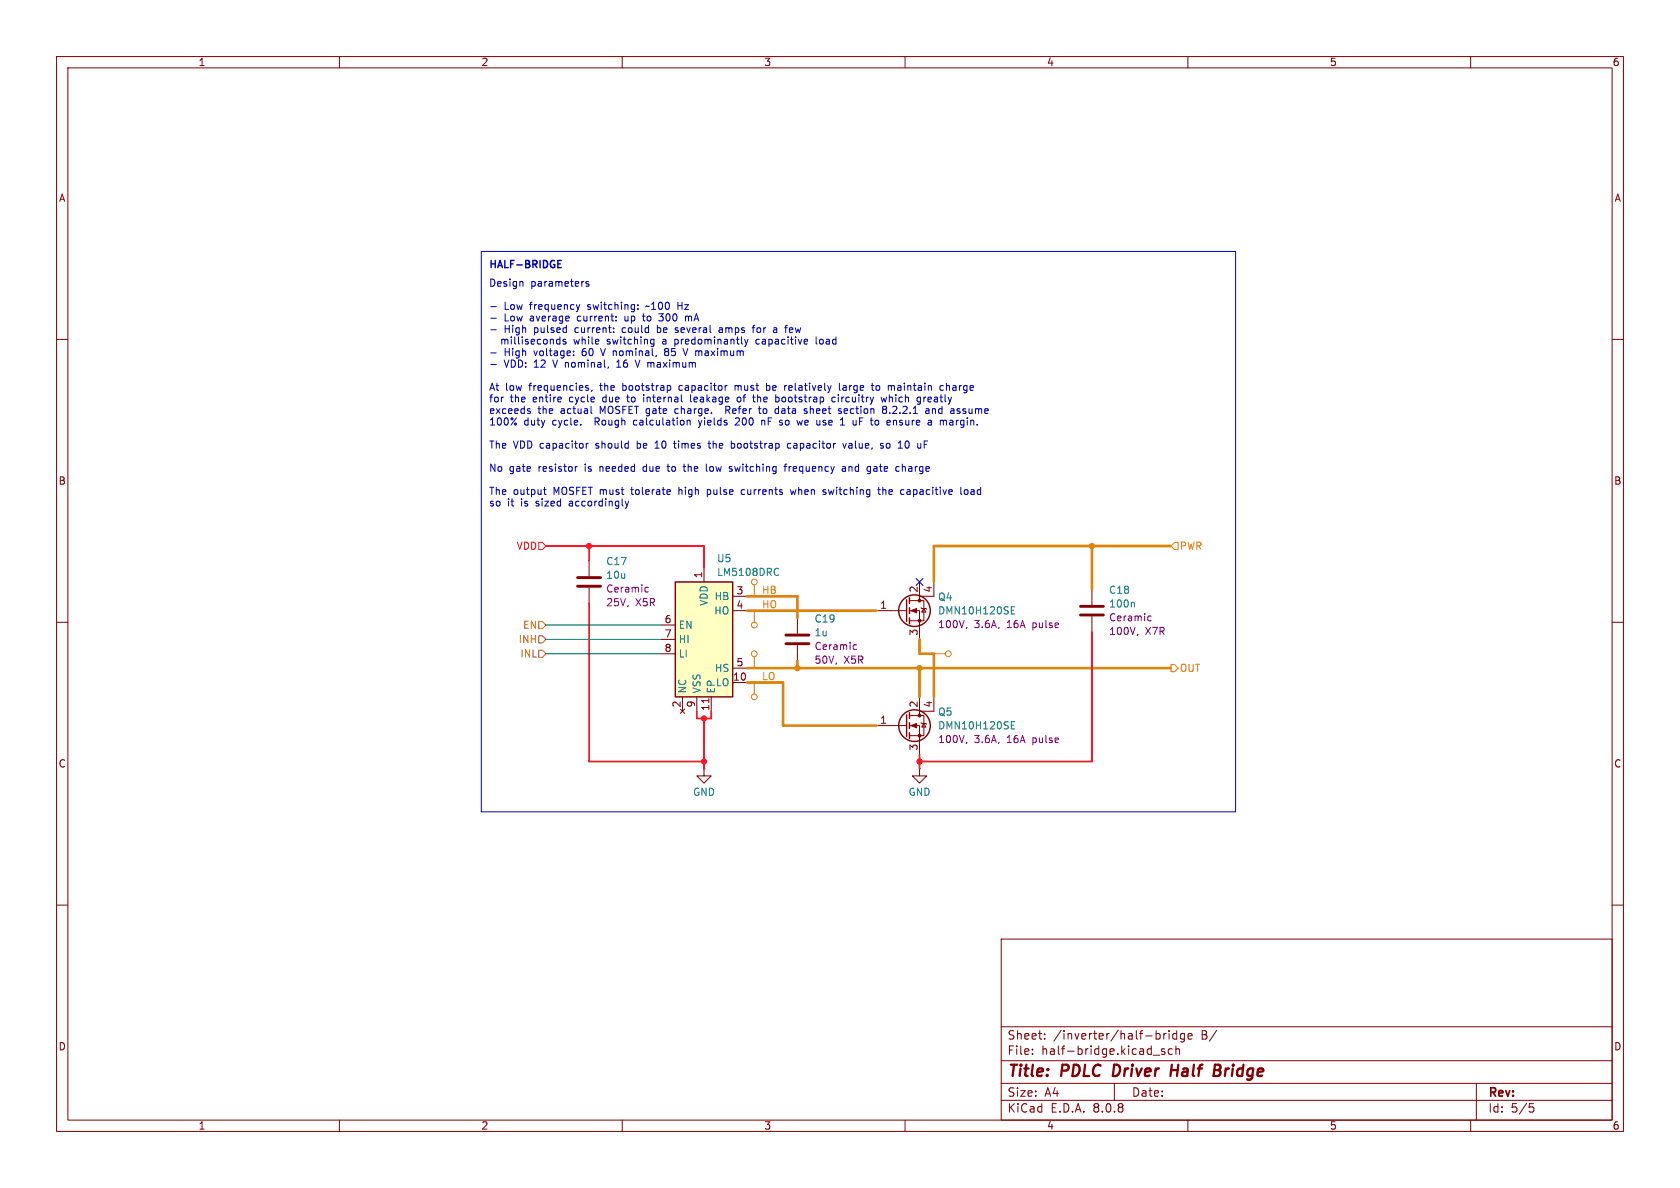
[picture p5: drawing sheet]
<svg xmlns="http://www.w3.org/2000/svg" width="297mm" height="210mm" viewBox="0 0 297 210" stroke-linecap="round" stroke-linejoin="round" font-family="sans-serif">
<g fill="none" stroke="#840000" stroke-width=".18">
<path d="M10 10h277v190h-277zM12 12h273v186h-273zM60 10v2M110 10v2M160 10v2M210 10v2M260 10v2M10 60h2M285 60h2M10 110h2M154.9 108h5.4M160.8 108h1.8v5"/>
<path d="M160.8 106.2h2.5v3.5h-2.5M162.6 102.9v2.5M162.8 107.4l.1 .2h.8l.1 .1M163.3 107.6l.4 .6h-.8zM165.1 102.9v2.5h-2.5v.8M285 110h2M10 160h2M177 166h108v32h-108zM285 160h2M60 198v2M110 198v2M160 198v2"/>
<path d="M177 194.5h108M177 191.5h108M177 187.5h108M177 181.5h108M182.5 186.3v.1M182.5 185.5v.1M184.7 183.6v.1M184.7 182.8v.1M197 191.5v3M203.9 186.5h1.1M204.8 182.7l.3 .3v.4l-.3 .3M205.7 182.7v1"/>
<path d="M205.9 185.5l-.4-.1-.2 .2 .1 .2 .5 .2v.3h-.6M206.2 182.7l-.3 .1-.2 .2M206.7 182.2v.1M206.7 182.7v1M207.2 185.5l-.4-.1-.3 .3v.4l.2 .2h.5M207.9 185.5l.2-.1 .4 .1v.9M207.9 184.9v1.5M208 182.8l-.4-.1-.3 .3v.4l.2 .2h.5M208 182.2v1.5M209.4 182.7v1.2l-.3 .3-.4-.1M209.4 182.8l-.4-.1-.3 .3v.4l.1 .2h.6M210 198v2"/>
<path d="M210 183.2l.7-.1v-.3l-.5-.1-.2 .2 .1 .7h.6M260 198v2M261 191.5v6.5M270.4 195.1h.7M270.5 195.7h.4l.3 .3-.2 .5-.5 .1"/>
</g>
<path d="M197 188.2l-.3 2h.5M207.1 189.2h1.1M207.2 188.2l-.3 2M214.7 189.2h.6M214.8 188.2h.7a.49 .49 0 0 1 .3 .5 .49 .49 0 0 1-.5 .5M215.3 189.2l.3 .1a.58 .58 0 0 1-.3 .9h-.8" fill="none" stroke="#840000" stroke-width=".4"/>
<g fill="none" stroke="#840000" stroke-width=".25">
<path d="M160.3 106v3.9M160.8 105.7v1M160.8 107.4v1.1M160.8 109.2v1"/>
<circle cx="161.7" cy="107.9" r="2.79"/>
</g>
<g fill="#840000" stroke="#840000" stroke-width=".18">
<path d="M161 108l1.1-.4v.7z"/>
<circle cx="162.6" cy="109.7" r=".25"/>
<circle cx="162.6" cy="106.2" r=".25"/>
</g>
<path d="M178.8 107.9h.4M178.8 108.5h.6M178.8 107.3h.6" fill="none" stroke="#008484" stroke-width=".18"/>
<path d="M170.9 110.9l-.1 .2" fill="none" stroke="#840084" stroke-width=".18"/>
<path d="M119.4 102.9h10.1v20.3h-10.1z" fill="#ffffc2"/>
<g fill="none" stroke="#840000" stroke-width=".25">
<path d="M119.4 102.9h10.1v20.3h-10.1zM160.3 126.4v3.8M160.8 126v1M160.8 127.8v1M160.8 129.5v1.1"/>
<circle cx="161.7" cy="128.3" r="2.79"/>
</g>
<g fill="none" stroke="#840000" stroke-width=".18">
<path d="M104.1 99.1v2.8M104.1 103.9v2.8M116.8 110.5h2.6M116.8 113h2.6M116.8 115.6h2.6M124.5 100.3v2.6M129.5 105.4h2.6M129.5 108h2.6M129.5 118.1h2.6M141 109.2v2.8M141 114v2.8M193 104.1v2.8"/>
<path d="M193 109v2.8M120.3 125.3l.7 .8M120.6 123.2v2.5M121 125.3l-.7 .8M123.2 123.2v2.5M124.5 135.9v1.3h-1.3l1.3 1.2 1.2-1.2h-1.2M124.5 135.9h.1M125.3 123.5v.7M125.7 123.2v2.5M129.5 120.7h2.6M154.9 128.3h5.4M160.8 128.3h1.8v5.1"/>
<path d="M160.8 126.5h2.5v3.5h-2.5M162.6 135.9v1.3h1.2l-1.2 1.2-1.3-1.2h1.3M162.6 135.9h.1M162.6 123.2v2.5M162.8 127.8l.1 .1h.8l.1 .1M163.3 127.9l.4 .6h-.8zM165.1 123.2v2.5h-2.5v.8"/>
</g>
<path d="M137.4 100.5l.3 .1M137.7 101.6l-.3 .1M200.4 106.5l.1 .2v.6M178.8 128.2h.4M178.8 128.8h.6M178.8 127.6h.6" fill="none" stroke="#008484" stroke-width=".18"/>
<path d="M102.1 103.6h4.1M102.1 102.1h4.1M138.9 113.8h4.1M138.9 112.3h4.1M191 108.7h4.1M191 107.2h4.1" fill="none" stroke="#840000" stroke-width=".51"/>
<path d="M114.2 103.8l.4 .1M114.6 104.6l-.4 .1M151.1 114h.3M151.4 114.8h-.3M201.2 112.1l-.2 .2M203.1 108.9l.4 .1M203.5 109.7h-.4M170.9 131.2l-.1 .3" fill="none" stroke="#840084" stroke-width=".18"/>
<g fill="#840000" stroke="#840000" stroke-width=".18">
<path d="M161 128.3l1.1-.4v.8z"/>
<circle cx="162.6" cy="130" r=".25"/>
<circle cx="162.6" cy="126.5" r=".25"/>
</g>
<g fill="none" stroke="#dd8500" stroke-width=".18">
<path d="M207 96.5l.6-.6h.7v1.3h-.7zM133.3 103.4v2M133.3 108v2M133.3 116.1v2M165.1 115.6h2M207 117.5h.6l.7 .6-.7 .6h-.6zM133.3 120.7v2"/>
<circle cx="133.4" cy="102.9" r=".51"/>
<circle cx="133.4" cy="110.5" r=".51"/>
<circle cx="133.4" cy="115.6" r=".51"/>
<circle cx="167.6" cy="115.6" r=".51"/>
<circle cx="133.4" cy="123.2" r=".51"/>
</g>
<path d="M95.2 114.9h.7l.6 .7-.6 .6h-.7zM95.2 112.4h.7l.6 .6-.6 .7h-.7zM95.2 109.9h.7l.6 .6-.6 .6h-.7z" fill="none" stroke="#848400" stroke-width=".18"/>
<path d="M95.2 95.9h.7l.6 .6-.6 .7h-.7z" fill="none" stroke="#ff031a" stroke-width=".18"/>
<path d="M98.6 47.3h.6M98.6 46h.6" fill="none" stroke="#0000c2" stroke-width=".25"/>
<g fill="none" stroke="#0000c2" stroke-width=".18">
<path d="M85.1 44.5h133.3v99h-133.3zM86.8 54.2h.9M86.8 56.3h.9M86.8 58.3h.9M92.3 49.8l.2 .1v.7M99 59.6v1.2M101.9 53.8l.3 .9M102.2 54.7l-.1 .3M102.5 53.8l-.3 .9M104.1 49.8h-.3l-.2 .1v.2l.5 .1v.3h-.5M108.5 58.7v.1M108.5 58v.1"/>
<path d="M108.9 56.6v.1M112.8 54.6v.1M112.8 53.9v.1M113.6 55.9h.4M113.7 55.5v1.1l.2 .1M114.3 54.1l-.1 .1M116.2 57.5v1.3M116.2 58.7l.4 .1M116.5 56.6l.5 .1M116.6 57.9l-.4 .1M117.2 55.5l-.4 .4h.2M117.5 60h-.3"/>
<path d="M119.4 58.7h.4M119.4 58h.4M119.4 58.3l.4 .1M119.4 60h.4M119.8 53.4v1.3M119.8 54h.8M121.2 56l.3-.1 .2 .2M121.2 55.9v.8M121.7 56.1v.6M121.9 55.9l-.2 .2M127.2 58h.4l.1 .8M127.7 58.2l-.4 .1-.2 .2 .2 .3 .4-.1"/>
<path d="M131.6 60l.3 .8M132.2 60l-.3 .8M133 57.9h.5M133.5 57.5l-.3 .2M133.9 58l-.1 .2 .1 .5M137.1 57.9l.2 .2v.7M137.3 58.7l-.1 .1M137.3 58.2l-.1 .1M139.2 57.5l-.3 .2M139.7 57.9h.3l.2 .2M140.1 58.7l-.4 .1M140.2 58.2l-.6 .2"/>
<path d="M144.3 59.6v1l.2 .2M145.3 60h-.3l-.1 .2v.5l.4 .1M86.8 62.4h.9M86.8 64.4h.9M93.4 72.7h.3l.1 .2-.2 .2h-.2M93.4 72.2l.3 .1M99 60.8h-.1M99.5 60.2l.1 .1 .5 .3-.2 .2h-.4M101.4 62.7v.2M101.4 62.1v.1M103.6 78.4v.8M103.7 68.6h.3l.1 .2-.2 .2h-.3"/>
<path d="M103.7 68.2h.3M104 78.4l-.4 .2M104.5 71.8v1.1l.2 .2M104.7 68.9l-.2 .3M105.2 74.5h.5M105.7 73.9h-.5v1.2M106.2 61.6l.4 1.3M109 64.9h.7M111 69.8v1.1l.1 .1M112 74.4v.5l.2 .2M112.3 63.6l.4 1.3 .4-1.3M113.8 70.2v.8"/>
<path d="M115.8 79.2h.7M116.2 78l-.4 .3M117.5 61.8l.2 .3M117.6 60.3h-.3l-.2 .2 .1 .3h.4M117.7 62.1l-.2 .2v.3l.1 .2 .4 .1M117.7 62.1h.3M118.5 68.3v.6M119.1 78.4h.4M119.2 78v1l.3 .2M119.5 72.2l-.2 .3v.4l.2 .2M119.8 60.8h-.4M120.3 68.2l-.3 .2v.4l.3 .2"/>
<path d="M120.8 61.6l.4 1.3 .4-1.3M122 74.5v.6M122.1 69.8v1.1l.2 .1M122.7 70.4v.6M123.3 70.5l-.6 .1M123.5 74.3l.3 .8M123.8 75.1l-.3 .5M124.1 74.3l-.3 .8M125.2 78.4h.5M125.3 78v1l.4 .2M128.3 71.8v1.3M128.6 72.5l.4 .6"/>
<path d="M128.9 72.4l-.6 .1M129.4 78.4h.4l.1 .2-.1 .5-.4 .1M129.9 68.2v.8M130.4 70.3l.2-.1 .3 .1 .1 .5-.1 .2h-.3l-.2-.1zM130.4 68.2h-.3l-.2 .1M130.7 74.4l-.8 .7h.8M131.9 60.8l-.1 .3M133.9 69.8v1.2M134.1 72.2h.4M134.2 60h-.3l-.3 .2 .2 .6h.4M134.3 70.2l-.4 .1M134.3 73l.2 .1"/>
<path d="M134.7 74.4l.1-.1 .3 .1 .1 .7M135 72.3l-.1 .2 .1 .5M135.5 68.2h.4l.2 .2-.1 .5h-.5M135.5 67.7v1.3M138.5 70.2l-.3 .2v.4l.3 .2M139 74.4l-.2 .1 .2 .6M139.6 68.2l-.2 .1v.5l.2 .2M139.8 78.4h-.4l-.2 .2 .1 .6h.5M140 68.5l-.6 .1M140.3 78.8v.4M142.6 72.7v.3M143.3 71.8v1.3"/>
<path d="M145.5 74.7l.5 .1M145.5 74.4h.5M146 75.1h-.4M147.1 70.3v.6l.2 .1h.4M147.5 70.2l.2 .1M148.2 69.8v.1M148.2 70.2v.8M148.4 67.7v1.1l.2 .2M148.9 73.9v1.2M149 78.4l.3 .8 .3-.8M149.1 68.2h.4M149.2 72.4l.1 .6h.5"/>
<path d="M149.6 68.5h-.4l-.2 .2 .2 .3 .4-.1M149.8 72.5l-.6 .2M150.4 78.4h-.3M150.5 78.7h-.3l-.2 .2 .1 .3h.4M152 74.5h.4M154 68.2h.5M154.4 69h.1M155.5 68.3l-.4-.1-.2 .2 .1 .5 .3 .1 .2-.1M155.8 70.2l.2 .8 .3-.6 .2 .6 .2-.8M156 78.8l.2 .2-.2 .2M156 78.4h.1M156.3 71.8h.2l.2 .3-.2 .3"/>
<path d="M156.3 72.4h.2M156.5 72.4l.2 .2v.3l-.1 .1-.3 .1M157.2 78.4h-.3l-.2 .2v.5l.2 .1h.3M157.2 69.8v1.2M157.3 73v.1M157.6 70.2l-.4 .1M157.9 68.2l.2 .1v.7M158.5 72.4l-.7 .7h.8M159 75.1h.4M159 78.1l.2-.1v1.2M159.4 74.3l-.4 .2 .1 .2h.3M160.1 78.2l.3-.2 .2 .1 .1 .3"/>
<path d="M160.7 78.7l-.2 .5h-.2l-.2-.1M163.3 70.2v.8M163.4 78h.6M163.4 78.6h.4M163.7 70.2l-.4 .2M163.8 72.2l.4 .1M164.2 70.2l-.1 .2v.5l.1 .1M164.2 73l-.4 .1M164.2 72.4v.7M164.2 72.5l-.4 .1M164.7 70.5l-.6 .1M164.8 72.2v.9"/>
<path d="M165.4 72.4v.7M166.2 74.3v.8M166.2 68.9l.2 .1 .4-.1M166.7 74.4l-.3-.1-.2 .1M166.8 68.2h-.4l-.2 .1M167.3 68.3l.2-.1h.3l.1 .8M167.3 67.7v1.3M169.1 74.3v.8M169.1 74.4v.1M169.6 72.7l.1 .2-.1 .2M170.2 73l.1 .1M170.2 72.4l.1 .2"/>
<path d="M96.1 86.6h.5M96.3 86.1v1.1l.3 .2M102.1 82.5l-.4 .2M110.5 88.6l.3 .8M110.8 89.4l-.1 .4M111.1 88.6l-.3 .8M111.5 86.6h.5M113.9 82.5l-.2 .2v.4l.2 .2M117.9 82.5h.5M118.1 82v1.1l.3 .2M120 86.1v1.3M120.4 86.6l-.4 .1"/>
<path d="M120.8 82.5h.4M121 83.3h.2M125 86.6h.5M125 87.3h.5M125 86.6v1.2M125.9 82.5h-.3l-.1 .2v.5l.4 .1M129.9 82.5l.2 .8M131.6 86.6h-.3l-.3 .2 .2 .5h.4M138.6 82.5h.5M139.1 82l-.3 .2v1.1M139.5 82.5v.8M139.7 86.6l.3 .8 .2-.6 .3 .6 .2-.8"/>
<path d="M139.9 82.5l-.4 .2M145.9 87l.1 .2-.1 .2M145.9 86.6h.1M146.5 86.6l.2 .8M148.9 82.5h.5l.1 .8M148.9 83.3h.6M149.5 82.8l-.6 .1M150.1 82.5v.8M150.4 82.5l-.3 .1M154.4 83.1l.2 .2h.4M154.5 82.5h.5v.8M155 82.8h-.4l-.2 .2"/>
<path d="M155.2 86.6h.4M155.3 86.1v1.1l.3 .2M156.1 86.7l.3-.1 .2 .1M156.1 86.1v1.3M159.6 82.5h.4l.1 .8M160.4 86.6h.4M160.8 86.9h-.3l-.2 .2 .1 .2 .4 .1M169.9 86.1v1.1l.1 .2M170.5 86.7l.2-.1 .4 .1v.5l-.1 .1-.3 .1-.2-.1zM171.7 87v.3"/>
</g>
<path d="M193 96.5v7.6M207 96.5h-41.9v6.4M132.1 118.1h74.9M132.1 105.4h8.9v3.8M132.1 108h22.8M141 116.8v1.3M162.6 113v2.6h2.5v7.6M162.6 118.1v5.1M132.1 120.7h6.3v7.6h16.5" fill="none" stroke="#dd8500" stroke-width=".46"/>
<path d="M96.5 96.5h28v3.8M104.1 96.5v2.6M104.1 106.7v27.9h20.4M193 111.8v22.8h-30.4M123.2 125.7v1.3h2.5v-1.3M124.5 127v8.9M162.6 133.4v2.5" fill="none" stroke="#ff031a" stroke-width=".3"/>
<path d="M96.5 115.6h20.3M96.5 113h20.3M96.5 110.5h20.3" fill="none" stroke="#008400" stroke-width=".18"/>
<path d="M162 102.3l1.2 1.2M163.2 102.3l-1.2 1.2" fill="none" stroke="#000084" stroke-width=".18"/>
<g fill="#ff031a" stroke="#ff031a" stroke-width=".18">
<circle cx="104.1" cy="96.5" r=".46"/>
<circle cx="124.5" cy="134.6" r=".46"/>
<circle cx="124.5" cy="127" r=".46"/>
<circle cx="162.6" cy="134.6" r=".46"/>
</g>
<g fill="#dd8500" stroke="#dd8500" stroke-width=".18">
<circle cx="141" cy="118.1" r=".46"/>
<circle cx="162.6" cy="118.1" r=".46"/>
<circle cx="193" cy="96.5" r=".46"/>
</g>
<g font-size="2.8" fill="#840000">
<text x="178" y="190.9">Title:</text>
<text x="187.7" y="190.9">PDLC</text>
<text x="197.6" y="190.9">Driver</text>
<text x="208.6" y="190.9">Half</text>
<text x="217" y="190.9">Bridge</text>
</g>
<g font-size="2.1" fill="#840000">
<text x="178" y="184">Sheet:</text>
<text x="186.2" y="184">/inverter/half-bridge</text>
<text x="212.4" y="184">B/</text>
<text x="178" y="186.7">File:</text>
<text x="184.1" y="186.7">half-bridge.kicad_sch</text>
<text x="178" y="196.9">KiCad</text>
<text x="178" y="194.1">Size:</text>
<text x="184.7" y="194.1">A4</text>
<text x="185.7" y="196.9">E.D.A.</text>
<text x="193.3" y="196.9">8.0.8</text>
<text x="200" y="194.1">Date:</text>
<text x="263" y="194.3">Rev:</text>
<text x="263" y="196.9">Id:</text>
<text x="267.1" y="196.9">5/5</text>
</g>
<g font-size="1.8" fill="#840000">
<text x="35" y="11.9">1</text>
<text x="85" y="11.9">2</text>
<text x="135" y="11.9">3</text>
<text x="185" y="11.9">4</text>
<text x="235" y="11.9">5</text>
<text x="285" y="11.9">6</text>
<text x="10.3" y="35.9">A</text>
<text x="285.3" y="35.9">A</text>
<text x="10.3" y="85.9">B</text>
<text x="285.3" y="85.9">B</text>
<text x="124.2" y="102.3" transform="rotate(-90 124.2 102.3)">1</text>
<text x="130.1" y="105.2">3</text>
<text x="130.1" y="107.7">4</text>
<text x="155.5" y="107.7">1</text>
<text x="162.3" y="104.8" transform="rotate(-90 162.3 104.8)">2</text>
<text x="164.8" y="104.8" transform="rotate(-90 164.8 104.8)">4</text>
<text x="117.4" y="110.2">6</text>
<text x="117.4" y="112.8">7</text>
<text x="162.3" y="112.5" transform="rotate(-90 162.3 112.5)">3</text>
<text x="117.4" y="115.3">8</text>
<text x="130.1" y="117.9">5</text>
<text x="120.4" y="125.2" transform="rotate(-90 120.4 125.2)">2</text>
<text x="122.9" y="125.2" transform="rotate(-90 122.9 125.2)">9</text>
<text x="125.5" y="125.8" transform="rotate(-90 125.5 125.8)">11</text>
<text x="129.5" y="120.4">10</text>
<text x="162.3" y="125.2" transform="rotate(-90 162.3 125.2)">2</text>
<text x="164.8" y="125.2" transform="rotate(-90 164.8 125.2)">4</text>
<text x="155.5" y="128">1</text>
<text x="10.3" y="135.9">C</text>
<text x="162.3" y="132.8" transform="rotate(-90 162.3 132.8)">3</text>
<text x="285.3" y="135.9">C</text>
<text x="10.3" y="185.9">D</text>
<text x="285.3" y="185.9">D</text>
<text x="35" y="199.9">1</text>
<text x="85" y="199.9">2</text>
<text x="135" y="199.9">3</text>
<text x="185" y="199.9">4</text>
<text x="235" y="199.9">5</text>
<text x="285" y="199.9">6</text>
</g>
<g font-size="1.8" fill="#0000c2">
<text x="86.4" y="47.8">HALF-BRIDGE</text>
<text x="86.4" y="51">Design</text>
<text x="93.8" y="51">parameters</text>
<text x="89.1" y="55.1">Low</text>
<text x="89.1" y="57.2">Low</text>
<text x="89.1" y="59.2">High</text>
<text x="93.8" y="55.1">frequency</text>
<text x="93.8" y="57.2">average</text>
<text x="94.5" y="59.2">pulsed</text>
<text x="102" y="59.2">current:</text>
<text x="102.4" y="57.2">current:</text>
<text x="104.2" y="55.1">switching:</text>
<text x="110.5" y="59.2">could</text>
<text x="111" y="57.2">up</text>
<text x="114.4" y="57.2">to</text>
<text x="114.8" y="55.1">~100</text>
<text x="116.9" y="59.2">be</text>
<text x="117.5" y="57.2">300</text>
<text x="120.4" y="59.2">several</text>
<text x="120.6" y="55.1">Hz</text>
<text x="122.3" y="57.2">mA</text>
<text x="128.3" y="59.2">amps</text>
<text x="134.5" y="59.2">for</text>
<text x="138.4" y="59.2">a</text>
<text x="140.7" y="59.2">few</text>
<text x="88.7" y="61.2">milliseconds</text>
<text x="89.1" y="63.3">High</text>
<text x="89.1" y="65.3">VDD: 12</text>
<text x="94.5" y="63.3">voltage:</text>
<text x="98.2" y="65.3">V nominal,</text>
<text x="101.8" y="61.2">while</text>
<text x="103.2" y="63.3">60</text>
<text x="106.8" y="63.3">V nominal,</text>
<text x="107.9" y="61.2">switching</text>
<text x="109.8" y="65.3">16</text>
<text x="113.4" y="65.3">V maximum</text>
<text x="117.9" y="61.2">a</text>
<text x="118.5" y="63.3">85</text>
<text x="120.2" y="61.2">predominantly</text>
<text x="122.1" y="63.3">V maximum</text>
<text x="134.8" y="61.2">capacitive</text>
<text x="145.7" y="61.2">load</text>
<text x="86.4" y="69.4">At</text>
<text x="86.4" y="71.5">for</text>
<text x="89.4" y="69.4">low</text>
<text x="90.2" y="71.5">the</text>
<text x="93.7" y="69.4">frequencies,</text>
<text x="94.4" y="71.5">entire</text>
<text x="101" y="71.5">cycle</text>
<text x="106.4" y="69.4">the</text>
<text x="107.1" y="71.5">due</text>
<text x="110.6" y="69.4">bootstrap</text>
<text x="111.7" y="71.5">to</text>
<text x="114.7" y="71.5">internal</text>
<text x="120.8" y="69.4">capacitor</text>
<text x="123.2" y="71.5">leakage</text>
<text x="130.9" y="69.4">must</text>
<text x="131.7" y="71.5">of</text>
<text x="134.8" y="71.5">the</text>
<text x="136.7" y="69.4">be</text>
<text x="139" y="71.5">bootstrap</text>
<text x="140.1" y="69.4">relatively</text>
<text x="149.2" y="71.5">circuitry</text>
<text x="150" y="69.4">large</text>
<text x="156" y="69.4">to</text>
<text x="158.2" y="71.5">which</text>
<text x="159.1" y="69.4">maintain</text>
<text x="164.7" y="71.5">greatly</text>
<text x="168.5" y="69.4">charge</text>
<text x="86.4" y="73.5">exceeds</text>
<text x="86.4" y="75.6">100%</text>
<text x="92.6" y="75.6">duty</text>
<text x="95.1" y="73.5">the</text>
<text x="97.8" y="75.6">cycle.</text>
<text x="99.3" y="73.5">actual</text>
<text x="105.7" y="75.6">Rough</text>
<text x="106.4" y="73.5">MOSFET gate</text>
<text x="112.8" y="75.6">calculation</text>
<text x="120.1" y="73.5">charge.</text>
<text x="124.5" y="75.6">yields</text>
<text x="129.5" y="73.5">Refer</text>
<text x="131.2" y="75.6">200</text>
<text x="135.6" y="73.5">to</text>
<text x="136" y="75.6">nF</text>
<text x="138.7" y="73.5">data</text>
<text x="139.5" y="75.6">so</text>
<text x="142.8" y="75.6">we</text>
<text x="144" y="73.5">sheet</text>
<text x="146.4" y="75.6">use</text>
<text x="150.3" y="73.5">section</text>
<text x="150.9" y="75.6">1</text>
<text x="153.3" y="75.6">uF</text>
<text x="156.7" y="75.6">to</text>
<text x="158.3" y="73.5">8.2.2.1</text>
<text x="159.8" y="75.6">ensure</text>
<text x="166.2" y="73.5">and</text>
<text x="167.3" y="75.6">a</text>
<text x="169.6" y="75.6">margin.</text>
<text x="170.8" y="73.5">assume</text>
<text x="86.4" y="79.7">The</text>
<text x="86.4" y="83.7">No</text>
<text x="90" y="83.7">gate</text>
<text x="90.8" y="79.7">VDD capacitor</text>
<text x="95.3" y="83.7">resistor</text>
<text x="103.7" y="83.7">is</text>
<text x="105.7" y="79.7">should</text>
<text x="106.5" y="83.7">needed</text>
<text x="113.1" y="79.7">be</text>
<text x="114.4" y="83.7">due</text>
<text x="116.6" y="79.7">10</text>
<text x="119" y="83.7">to</text>
<text x="120.2" y="79.7">times</text>
<text x="122.1" y="83.7">the</text>
<text x="126.2" y="83.7">low</text>
<text x="126.5" y="79.7">the</text>
<text x="130.6" y="83.7">switching</text>
<text x="130.7" y="79.7">bootstrap</text>
<text x="140.6" y="83.7">frequency</text>
<text x="140.9" y="79.7">capacitor</text>
<text x="150.9" y="79.7">value,</text>
<text x="151" y="83.7">and</text>
<text x="155.6" y="83.7">gate</text>
<text x="157.7" y="79.7">so</text>
<text x="160.9" y="83.7">charge</text>
<text x="161.1" y="79.7">10</text>
<text x="86.4" y="87.8">The</text>
<text x="86.4" y="89.9">so</text>
<text x="89.7" y="89.9">it</text>
<text x="90.8" y="87.8">output</text>
<text x="92.2" y="89.9">is</text>
<text x="95.1" y="89.9">sized</text>
<text x="98" y="87.8">MOSFET must</text>
<text x="101.2" y="89.9">accordingly</text>
<text x="112.2" y="87.8">tolerate</text>
<text x="120.7" y="87.8">high</text>
<text x="126" y="87.8">pulse</text>
<text x="132.2" y="87.8">currents</text>
<text x="141.2" y="87.8">when</text>
<text x="147.1" y="87.8">switching</text>
<text x="157.2" y="87.8">the</text>
<text x="161.3" y="87.8">capacitive</text>
<text x="172.1" y="87.8">load</text>
</g>
<text font-size="1.8" fill="#ff031a" x="91.2" y="97.4">VDD</text>
<g font-size="1.8" fill="#008484">
<text x="107.1" y="100.1">C17</text>
<text x="126.7" y="99.6">U5</text>
<text x="107.1" y="102.5">10u</text>
<text x="125.3" y="107.2" transform="rotate(-90 125.3 107.2)">VDD</text>
<text x="126.2" y="106.3">HB</text>
<text x="126.7" y="102">LM5108DRC</text>
<text x="165.7" y="106.4">Q4</text>
<text x="196" y="107.6">100n</text>
<text x="196" y="105.2">C18</text>
<text x="119.9" y="111.4">EN</text>
<text x="119.9" y="113.9">HI</text>
<text x="126.2" y="108.8">HO</text>
<text x="143.9" y="112.7">1u</text>
<text x="143.9" y="110.3">C19</text>
<text x="165.7" y="108.8">DMN10H120SE</text>
<text x="119.9" y="116.4">LI</text>
<text x="126.3" y="119">HS</text>
<text x="121.5" y="122.7" transform="rotate(-90 121.5 122.7)">NC</text>
<text x="124.1" y="122.7" transform="rotate(-90 124.1 122.7)">VSS</text>
<text x="126.5" y="121.5">LO</text>
<text x="126.6" y="122.7" transform="rotate(-90 126.6 122.7)">EP</text>
<text x="165.7" y="126.7">Q5</text>
<text x="165.7" y="129.1">DMN10H120SE</text>
<text x="122.4" y="140.9">GND</text>
<text x="160.5" y="140.9">GND</text>
</g>
<g font-size="1.8" fill="#dd8500">
<text x="208.5" y="97.4">PWR</text>
<text x="134.6" y="105.1">HB</text>
<text x="134.6" y="107.6">HO</text>
<text x="208.5" y="119">OUT</text>
<text x="134.6" y="120.3">LO</text>
</g>
<g font-size="1.8" fill="#840084">
<text x="107.1" y="104.9">Ceramic</text>
<text x="107.1" y="107.4">25V,</text>
<text x="112.4" y="107.4">X5R</text>
<text x="165.7" y="111.2">100V,</text>
<text x="172.2" y="111.2">3.6A,</text>
<text x="178.1" y="111.2">16A</text>
<text x="182.8" y="111.2">pulse</text>
<text x="196" y="110">Ceramic</text>
<text x="196" y="112.5">100V,</text>
<text x="202.5" y="112.5">X7R</text>
<text x="143.9" y="115.1">Ceramic</text>
<text x="143.9" y="117.5">50V,</text>
<text x="149.2" y="117.5">X5R</text>
<text x="165.7" y="131.6">100V,</text>
<text x="172.2" y="131.6">3.6A,</text>
<text x="178.1" y="131.6">16A</text>
<text x="182.8" y="131.6">pulse</text>
</g>
<g font-size="1.8" fill="#848400">
<text x="91.6" y="113.9">INH</text>
<text x="92.4" y="111.4">EN</text>
<text x="91.9" y="116.4">INL</text>
</g>
</svg>
